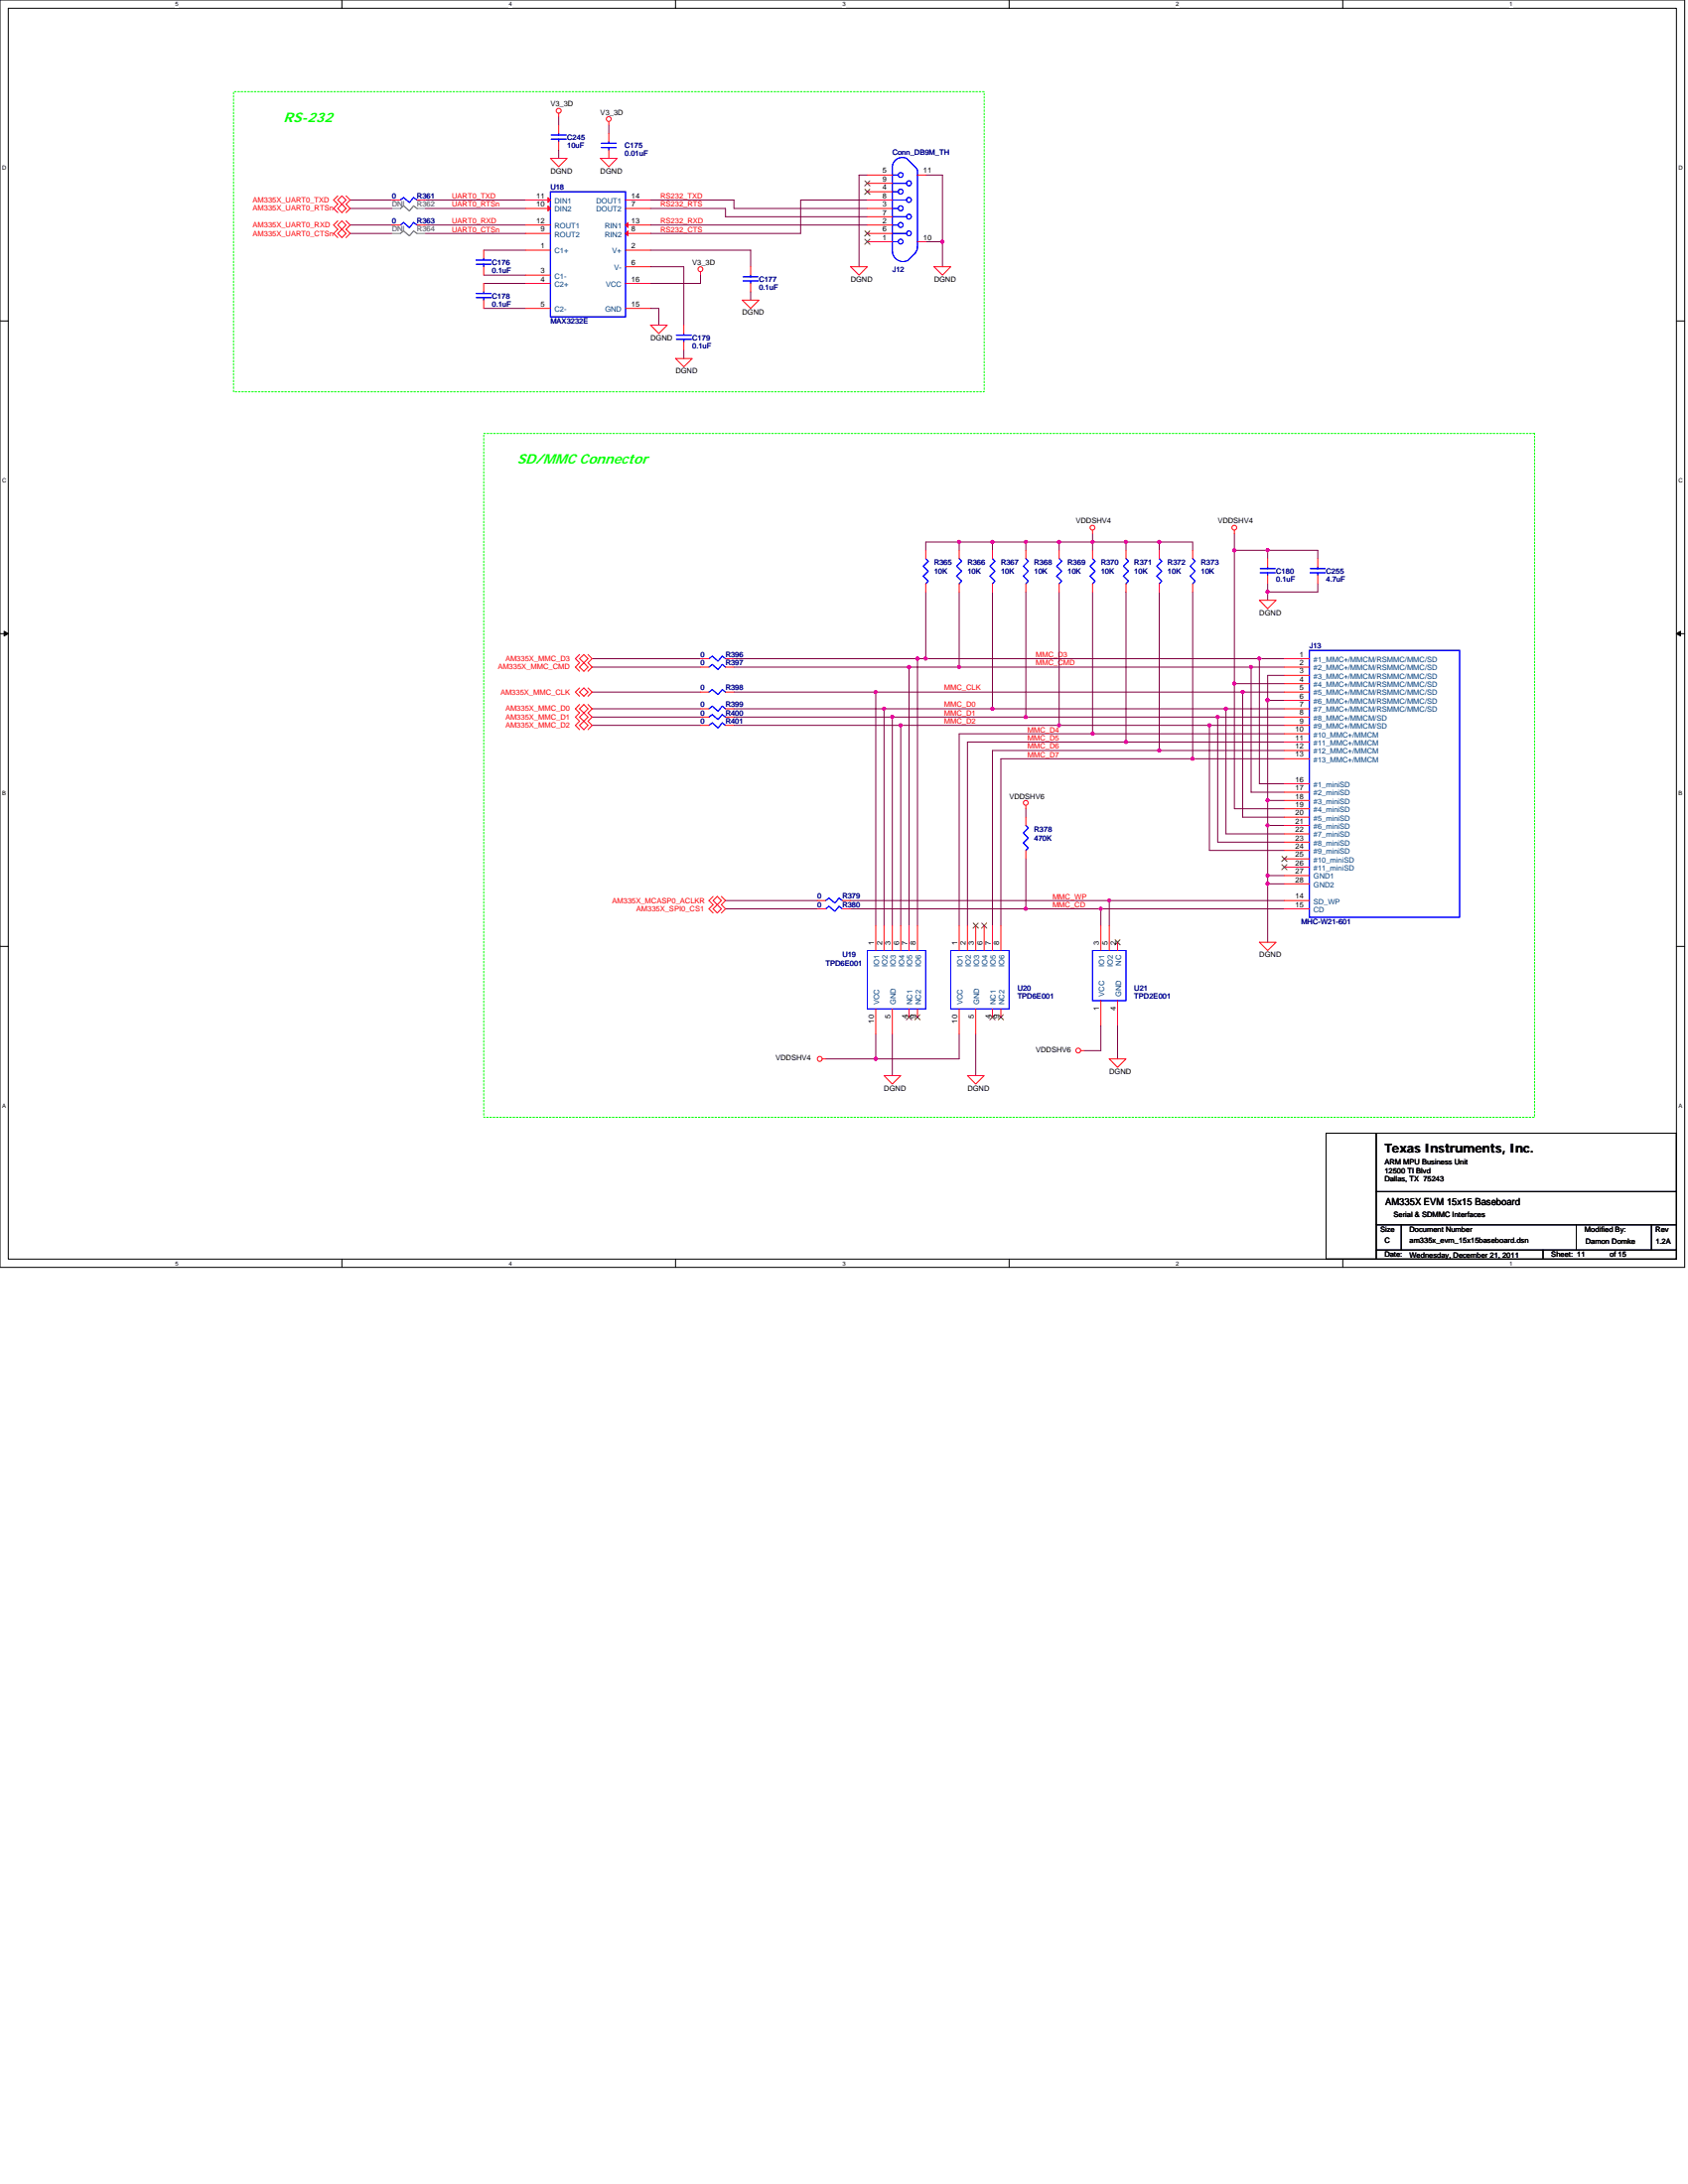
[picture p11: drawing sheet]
<svg xmlns="http://www.w3.org/2000/svg" width="216mm" height="279mm" viewBox="0 0 216 279" stroke-linecap="round" stroke-linejoin="round" font-family="sans-serif">
<path d="M0 0h215.5v162.1h-215.5zM1.1 1.1h213.3v160h-213.3z" fill="none" stroke="#000" stroke-width=".13"/>
<g fill="#fff">
<path d="M22.4 .1h.4v.9h-.4z"/>
<path d="M22.4 161.2h.4v.8h-.4z"/>
</g>
<path d="M43.7 0v1.1M43.7 161.1v1" fill="none" stroke="#000" stroke-width=".13"/>
<g fill="#fff">
<path d="M65.1 .1h.4v.9h-.4z"/>
<path d="M65.1 161.2h.4v.8h-.4z"/>
</g>
<path d="M86.4 0v1.1M86.4 161.1v1" fill="none" stroke="#000" stroke-width=".13"/>
<g fill="#fff">
<path d="M107.7 .1h.4v.9h-.4z"/>
<path d="M107.7 161.2h.4v.8h-.4z"/>
</g>
<path d="M129.1 0v1.1M129.1 161.1v1" fill="none" stroke="#000" stroke-width=".13"/>
<g fill="#fff">
<path d="M150.4 .1h.4v.9h-.4z"/>
<path d="M150.4 161.2h.4v.8h-.4z"/>
</g>
<path d="M171.7 0v1.1M171.7 161.1v1" fill="none" stroke="#000" stroke-width=".13"/>
<g fill="#fff">
<path d="M193.1 .1h.4v.9h-.4z"/>
<path d="M193.1 161.2h.4v.8h-.4z"/>
<path d="M.3 21.1h.5v.8h-.5z"/>
<path d="M214.7 21.1h.5v.8h-.5z"/>
<path d="M.3 61.1h.5v.8h-.5z"/>
<path d="M214.7 61.1h.5v.8h-.5z"/>
</g>
<path d="M0 41.1h1.1M214.4 41.1h1.1" fill="none" stroke="#000" stroke-width=".13"/>
<g fill="#fff">
<path d="M.3 101.1h.5v.8h-.5z"/>
<path d="M214.7 101.1h.5v.8h-.5z"/>
</g>
<path d="M0 81.1h1.1M214.4 81.1h1.1" fill="none" stroke="#000" stroke-width=".13"/>
<path d="M.5 80.8l.6 .3-.6 .3zM214.4 81.1l.5-.3v.6z" fill="#000" stroke="#000" stroke-width=".13"/>
<g fill="#fff">
<path d="M.3 141.1h.5v.8h-.5z"/>
<path d="M214.7 141.1h.5v.8h-.5z"/>
</g>
<path d="M0 121.1h1.1M214.4 121.1h1.1M169.6 145h44.8v16.1h-44.8zM176 145v16M176 156.7h38.4M176 159.9h38.4M176 152.4h38.4M179.2 156.7v3.2M197.4 159.9v1.1M201.6 156.7v3.2M211.2 156.7v3.2" fill="none" stroke="#000" stroke-width=".13"/>
<path d="M29.9 11.7h96v38.4h-96zM61.9 55.5h134.4v87.4h-134.4z" fill="none" stroke="#0f0" stroke-width=".13" stroke-dasharray=".2 .2"/>
<g fill="none" stroke="#800040" stroke-width=".13">
<path d="M71.5 14.9v1.1M71.5 19.2v1.1M77.9 16v1.1M44.8 25.6h5.3M44.8 28.8h5.3M44.8 26.7h5.3M44.8 29.9h5.3M54.4 29.9h12.8M54.4 28.8h12.8M54.4 25.6h12.8M54.4 26.7h12.8M61.9 35.2h5.3"/>
<path d="M61.9 36.3h5.3M61.9 39.5h5.3M61.9 32h5.3M83.2 32h12.8v2.1M83.2 34.1h4.3v7.5M83.2 39.5h1.1v2.1M83.2 25.6h10.7v1.1h17M83.2 26.7h9.6v1h18.1M83.2 28.8h27.7M89.6 35.2v1.1h-6.4M96 37.3v1.1M110.9 25.6h-8.5v4.3h-19.2"/>
<path d="M110.9 22.4h-1v11.7M118.4 22.4h2.1v8.5M118.4 30.9h2.1M120.5 30.9v3.2M87.5 44.8v1.1M118.4 75.7v8.6M122.7 69.3h4.2M122.7 69.3v1.1M122.7 69.3h-4.3v1.1M122.7 75.7v9.6M126.9 69.3h4.3v1.1M126.9 69.3v1.1"/>
<path d="M126.9 75.7v15M131.2 69.3h4.3v1.1M131.2 75.7v16M135.5 69.3h4.2M135.5 75.7v17.1M139.7 68.3v1M139.7 75.7v18.2M139.7 69.3h4.3M139.7 69.3v1.1M144 69.3h4.3M144 69.3v1.1M144 75.7v19.2"/>
<path d="M148.3 69.3h4.2v1.1M148.3 69.3v1.1M148.3 75.7v20.3M152.5 75.7v21.4M157.9 70.4v17.1M157.9 70.4h4.2M157.9 68.3v2.1M162.1 70.4v1.1M162.1 70.4h6.5v1.1M162.1 75.7v1.1M162.1 74.7v1M168.6 74.7v1h-6.5"/>
<path d="M75.7 88.5h13.9M75.7 84.3h13.9M75.7 85.3h13.9M75.7 90.7h13.9M75.7 91.7h13.9M75.7 92.8h13.9M93.9 84.3h23.4M93.9 92.8h21.3M93.9 85.3h22.4M93.9 88.5h18.1M93.9 91.7h20.2M93.9 90.7h19.2"/>
<path d="M112 88.5h46.9v16h5.4M112 88.5v29.9M113.1 90.7h13.8M113.1 90.7v27.7M114.1 91.7h17.1M114.1 91.7v26.7M115.2 92.8h20.3M115.2 92.8v25.6M116.3 85.3h6.4M116.3 85.3v33.1M117.3 84.3h1.1M117.3 84.3v34.1"/>
<path d="M118.4 84.3h42.7v16h3.2M122.7 85.3h37.3v16h4.3M126.9 90.7h29.9v16h7.5M131.2 91.7h24.5v16h8.6M135.5 92.8h19.2v16h9.6M139.7 93.9h-17v24.5M139.7 93.9h24.6M144 94.9h-20.3v23.5M144 94.9h20.3M148.3 96h-21.4v22.4M148.3 96h16M152.5 97.1h-24.5v21.3"/>
<path d="M152.5 97.1h11.8M154.7 92.8h9.6M155.7 91.7h8.6M156.8 90.7h7.5M157.9 87.5h6.4M157.9 87.5v16h6.4M158.9 88.5h5.4M160 85.3h4.3M161.1 84.3h3.2M162.1 89.6h2.2M162.1 89.6v12.8h2.2M164.3 86.4h-2.2v3.2"/>
<path d="M92.8 115.2h11.7M92.8 116.3h11.7M108.8 115.2h33.1M108.8 116.3h22.4M131.2 116.3h9.6M131.2 103.5v1M131.2 109.9v6.4M140.8 116.3v2.1M140.8 116.3h23.5M141.9 115.2h22.4M141.9 115.2v3.2M162.1 102.4v3.2"/>
<path d="M162.1 112h2.2M162.1 113.1h2.2M162.1 105.6h2.2M162.1 113.1v7.4M162.1 112v1.1M162.1 105.6v6.4M105.6 135.5h6.4M112 132.3v3.2M114.1 132.3v5.3M122.7 132.3v3.2h-10.7M124.8 132.3v5.3M140.8 131.2v3.2h-2.1"/>
<path d="M142.9 131.2v4.3"/>
</g>
<g fill="#f0f" stroke="#f0f" stroke-width=".13">
<circle cx="162.1" cy="70.4" r=".2"/>
<circle cx="162.1" cy="75.7" r=".2"/>
<circle cx="140.8" cy="116.3" r=".2"/>
<circle cx="112" cy="135.5" r=".2"/>
<circle cx="162.1" cy="113.1" r=".2"/>
<circle cx="157.9" cy="87.4" r=".2"/>
<circle cx="157.9" cy="70.4" r=".2"/>
<circle cx="162.1" cy="89.6" r=".2"/>
<circle cx="141.9" cy="115.2" r=".2"/>
<circle cx="131.2" cy="116.3" r=".2"/>
<circle cx="162.1" cy="112" r=".2"/>
<circle cx="162.1" cy="105.6" r=".2"/>
<circle cx="158.9" cy="88.5" r=".2"/>
<circle cx="112" cy="88.5" r=".2"/>
<circle cx="160" cy="85.3" r=".2"/>
<circle cx="122.7" cy="85.3" r=".2"/>
<circle cx="161.1" cy="84.3" r=".2"/>
<circle cx="118.4" cy="84.3" r=".2"/>
<circle cx="156.8" cy="90.7" r=".2"/>
<circle cx="126.9" cy="90.7" r=".2"/>
<circle cx="155.7" cy="91.7" r=".2"/>
<circle cx="131.2" cy="91.7" r=".2"/>
<circle cx="154.7" cy="92.8" r=".2"/>
<circle cx="135.5" cy="92.8" r=".2"/>
<circle cx="139.7" cy="93.9" r=".2"/>
<circle cx="148.3" cy="96" r=".2"/>
<circle cx="152.5" cy="97.1" r=".2"/>
<circle cx="144" cy="94.9" r=".2"/>
<circle cx="144" cy="69.3" r=".2"/>
<circle cx="139.7" cy="69.3" r=".2"/>
<circle cx="148.3" cy="69.3" r=".2"/>
<circle cx="131.2" cy="69.3" r=".2"/>
<circle cx="126.9" cy="69.3" r=".2"/>
<circle cx="135.5" cy="69.3" r=".2"/>
<circle cx="115.2" cy="92.8" r=".2"/>
<circle cx="114.1" cy="91.7" r=".2"/>
<circle cx="113.1" cy="90.7" r=".2"/>
<circle cx="122.7" cy="69.3" r=".2"/>
<circle cx="117.3" cy="84.3" r=".2"/>
<circle cx="116.3" cy="85.3" r=".2"/>
<circle cx="120.5" cy="30.9" r=".2"/>
<circle cx="162.1" cy="102.4" r=".2"/>
</g>
<g fill="none" stroke="#f00" stroke-width=".13">
<path d="M71.5 14.5v.4M71.5 16v1.1M71.5 18.1v1.1M77.9 15.6v.4M77.9 17.1v1M77.9 19.2v1.1M43.2 25.6l.5-.5 .6 .5-.6 .5zM43.2 25.1l-.5 .5 .5 .5-.5 .6 .5 .5M43.2 28.8l.5-.5 .6 .5-.6 .5zM43.2 28.3l-.5 .5 .5 .5-.5 .6 .5 .5M43.2 29.9l.5-.6 .6 .6-.6 .5zM43.7 26.1l.6 .6-.6 .5-.5-.5z"/>
<path d="M44.3 25.1l.5 .5-.5 .5 .5 .6-.5 .5M44.3 28.3l.5 .5-.5 .5 .5 .6-.5 .5M50.1 25.6h1.1M50.1 28.8h1.1M53.3 25.6h1.1M53.3 28.8h1.1M61.9 32v1.1M61.9 34.1v1.1M61.9 36.3v1M61.9 38.4v1.1M67.2 25.6h3.2M67.2 26.7h3.2"/>
<path d="M67.2 28.8h3.2M67.2 29.9h3.2M67.2 32h3.2M67.2 35.2h3.2M67.2 36.3h3.2M67.2 39.5h3.2M70.4 20.3h2.1l-1 1zM76.8 20.3h2.1l-1 1zM80 25.6h3.2M80 26.7h3.2M80 28.8h3.2M80 29.9h3.2"/>
<path d="M80 39.5h3.2M80 36.3h3.2M80 32h3.2M80 34.1h3.2M89.6 34.8v.4M94.9 38.4h2.2l-1.1 1.1zM96 34.1v1.1M96 36.3v1M108.8 34.1h2.1l-1 1.1zM110.9 23.5h3.2M110.9 25.6h3.2M110.9 27.7h3.2"/>
<path d="M110.9 29.9h3.2M110.9 22.4h3.2M110.9 24.5h3.2M110.9 26.7h3.2M110.9 28.8h3.2M110.9 30.9h3.2M117.3 30.9h1.1M117.3 22.4h1.1M119.5 34.1h2.1l-1.1 1.1zM83.2 41.6h2.1l-1 1.1zM86.4 45.9h2.1l-1 1zM87.5 41.6v1.1"/>
<path d="M87.5 43.7v1.1M118.4 70.4v1.1M118.4 74.7v1M122.7 70.4v1.1M122.7 74.7v1M126.9 70.4v1.1M126.9 74.7v1M131.2 70.4v1.1M131.2 74.7v1M135.5 70.4v1.1M135.5 74.7v1M139.7 67.8v.5"/>
<path d="M139.7 70.4v1.1M139.7 74.7v1M144 70.4v1.1M144 74.7v1M148.3 70.4v1.1M148.3 74.7v1M152.5 70.4v1.1M152.5 74.7v1M157.9 67.8v.5M161.1 76.8h2.1l-1.1 1.1zM162.1 71.5v1M162.1 73.6v1.1"/>
<path d="M168.6 71.5v1M168.6 73.6v1.1M74.1 88.5l.6-.5 .5 .5-.5 .6zM74.1 88l-.5 .5 .5 .6M74.1 90.1l-.5 .6 .5 .5-.5 .5 .5 .6-.5 .5 .5 .5M74.1 90.7l.6-.6 .5 .6-.5 .5zM74.1 83.7l-.5 .6 .5 .5-.5 .5 .5 .6M74.1 84.3l.6-.6 .5 .6-.5 .5zM74.1 92.8l.6-.5 .5 .5-.5 .5zM74.7 91.2l.5 .5-.5 .6M74.7 84.8l.5 .5-.5 .6-.6-.6zM74.7 91.2l-.6 .5 .6 .6"/>
<path d="M75.2 88l.5 .5-.5 .6M75.2 90.1l.5 .6-.5 .5 .5 .5-.5 .6 .5 .5-.5 .5M75.2 83.7l.5 .6-.5 .5 .5 .5-.5 .6M89.6 88.5h1.1M89.6 90.7h1.1M89.6 91.7h1.1M89.6 84.3h1.1M89.6 92.8h1.1M89.6 85.3h1.1M92.8 88.5h1.1M92.8 90.7h1.1M92.8 91.7h1.1"/>
<path d="M92.8 84.3h1.1M92.8 92.8h1.1M92.8 85.3h1.1M164.3 84.3h3.2M164.3 85.3h3.2M164.3 86.4h3.2M164.3 87.5h3.2M164.3 88.5h3.2M164.3 89.6h3.2M164.3 90.7h3.2M164.3 91.7h3.2M164.3 92.8h3.2"/>
<path d="M164.3 93.9h3.2M164.3 94.9h3.2M164.3 96h3.2M164.3 97.1h3.2M91.2 115.2l.5-.5 .6 .5-.6 .5zM91.2 114.7l-.5 .5 .5 .5-.5 .6 .5 .5M91.7 115.7l.6 .6-.6 .5-.5-.5zM92.3 114.7l.5 .5-.5 .5 .5 .6-.5 .5M104.5 115.2h1.1M104.5 116.3h1.1M107.7 115.2h1.1M107.7 116.3h1.1"/>
<path d="M112 118.4v3.2M113.1 118.4v3.2M114.1 118.4v3.2M115.2 118.4v3.2M116.3 118.4v3.2M117.3 118.4v3.2M122.7 118.4v3.2M123.7 118.4v3.2M124.8 118.4v3.2M125.9 118.4v3.2M126.9 118.4v3.2M128 118.4v3.2"/>
<path d="M131.2 103v.5M131.2 104.5v1.1M131.2 108.8v1.1M140.8 118.4v3.2M141.9 118.4v3.2M164.3 100.3h3.2M164.3 101.3h3.2M164.3 102.4h3.2M164.3 103.5h3.2M164.3 104.5h3.2M164.3 105.6h3.2M164.3 106.7h3.2"/>
<path d="M164.3 107.7h3.2M164.3 108.8h3.2M164.3 109.9h3.2M164.3 110.9h3.2M164.3 112h3.2M164.3 113.1h3.2M164.3 115.2h3.2M164.3 116.3h3.2M105.2 135.5h.4M112 129.1v3.2M113.1 137.6h2.1l-1.1 1.1zM114.1 129.1v3.2"/>
<path d="M116.3 129.1v1M117.3 129.1v1M122.7 129.1v3.2M123.7 137.6h2.2l-1.1 1.1zM124.8 129.1v3.2M126.9 129.1v1M128 129.1v1M138.2 134.4h.5M140.8 128v3.2M141.9 135.5h2.1l-1.1 1zM142.9 128v3.2M142.9 120.5v1.1"/>
<path d="M161.1 120.5h2.1l-1.1 1.1z"/>
<circle cx="71.5" cy="14.2" r=".31"/>
<circle cx="77.9" cy="15.2" r=".31"/>
<circle cx="89.6" cy="34.4" r=".32"/>
<circle cx="139.7" cy="67.5" r=".31"/>
<circle cx="157.9" cy="67.5" r=".31"/>
<circle cx="131.2" cy="102.7" r=".31"/>
<circle cx="104.8" cy="135.5" r=".32"/>
<circle cx="137.9" cy="134.4" r=".31"/>
</g>
<g fill="none" stroke="#00f" stroke-width=".13">
<path d="M70.5 17.8h1.9M70.5 17.3h1.9M71.5 17.1v.2M71.5 17.8v.3M76.9 18.9h1.9M76.9 18.3h1.9M77.9 18.1v.2M77.9 18.9v.3M53.3 25.6l-.4-.3-.5 .6-.8-.6-.4 .3M53.3 28.8l-.4-.3-.5 .6-.8-.6-.4 .3M60.9 33.8h1.9M60.9 33.3h1.9"/>
<path d="M60.9 38.1h1.9M60.9 37.5h1.9M61.9 33.1v.2M61.9 33.8v.3M61.9 37.3v.2M61.9 38.1v.3M70.4 24.5h9.6v16h-9.6zM95 35.9h2M95 35.4h2M96 35.2v.2M96 35.9v.4M114.1 30.9h.8"/>
<path d="M114.1 29.9h1.9M114.1 28.8h.8M114.1 27.7h1.9M114.1 26.7h.8M114.1 24.5h.8M114.1 25.6h1.9M114.1 23.5h1.9M114.1 22.4h.8M114.1 32.1a1.35 1.35 0 0 0 1.9 1.2M115.9 20.3a1.27 1.27 0 0 0-1.8 1.1v10.8M116 20.3l1.3 1.5v9.9M117.1 32.3l-1 1.1"/>
<path d="M117.3 31.6v.4l-.2 .3M86.5 43.4h1.9M86.5 42.9h1.9M87.5 42.7v.2M87.5 43.4v.3M118.4 71.5l.3 .3-.6 .6 .6 .7-.6 .6 .6 .6-.3 .4M122.7 71.5l.3 .3-.7 .6 .7 .7-.7 .6 .7 .6-.3 .4M126.9 71.5l.4 .3-.7 .6 .7 .7-.7 .6 .7 .6-.4 .4M131.2 71.5l.3 .3-.6 .6 .6 .7-.6 .6 .6 .6-.3 .4M135.5 71.5l.3 .3-.7 .6 .7 .7-.7 .6 .7 .6-.3 .4M139.7 71.5l.4 .3-.7 .6 .7 .7-.7 .6 .7 .6-.4 .4M144 71.5l.3 .3-.6 .6 .6 .7-.6 .6 .6 .6-.3 .4"/>
<path d="M148.3 71.5l.3 .3-.6 .6 .6 .7-.6 .6 .6 .6-.3 .4M152.5 71.5l.4 .3-.7 .6 .7 .7-.7 .6 .7 .6-.4 .4M161.2 73.3h1.9M161.2 72.7h1.9M162.1 72.5v.2M162.1 73.3v.3M167.6 73.3h1.9M167.6 72.7h1.9M168.6 72.5v.2M168.6 73.3v.3M92.8 88.5l-.4-.3-.6 .7-.7-.7-.4 .3M92.8 90.7l-.4-.4-.6 .7-.7-.7-.4 .4"/>
<path d="M92.8 91.7l-.4-.3-.6 .7-.7-.7-.4 .3M92.8 84.3l-.4-.4-.6 .7-.7-.7-.4 .4M92.8 92.8l-.4-.3-.6 .6-.7-.6-.4 .3M92.8 85.3l-.4-.3-.6 .7-.7-.7-.4 .3M167.5 83.2h19.2v34.1h-19.2zM105.6 115.2l.4-.3 .8 .6 .5-.6 .4 .3M105.6 116.3l.4-.3 .8 .6 .5-.6 .4 .3M131.2 105.6l.3 .3-.6 .7 .6 .6-.6 .6 .6 .7-.3 .3M110.9 121.6h7.5v7.5h-7.5zM121.6 121.6h7.5v7.5h-7.5zM139.7 121.6h4.3v6.4h-4.3z"/>
<circle cx="115.2" cy="28.8" r=".32"/>
<circle cx="115.2" cy="26.6" r=".32"/>
<circle cx="115.2" cy="30.9" r=".31"/>
<circle cx="115.2" cy="24.5" r=".31"/>
<circle cx="115.2" cy="22.4" r=".31"/>
<circle cx="116.2" cy="23.5" r=".32"/>
<circle cx="116.3" cy="27.7" r=".31"/>
<circle cx="116.3" cy="29.9" r=".31"/>
<circle cx="116.3" cy="25.6" r=".31"/>
</g>
<g fill="none" stroke="#804000" stroke-width=".13">
<path d="M110.6 23.1l.7 .7M110.6 29.5l.7 .7M110.6 24.2l.7 .7M110.6 30.6l.7 .7M111.3 23.1l-.7 .7M111.3 29.5l-.7 .7M111.3 24.2l-.7 .7M111.3 30.6l-.7 .7M124.5 118.1l.6 .6M125.1 118.1l-.6 .6M125.6 118.1l.6 .6M126.2 118.1l-.7 .6"/>
<path d="M164 109.6l.6 .6M164 110.6l.6 .7M164.6 109.6l-.7 .6M164.6 110.6l-.7 .7M116 129.8l.6 .7M116.6 129.8l-.7 .7M117 129.8l.7 .7M117.7 129.8l-.7 .7M126.6 129.8l.7 .7M127.3 129.8l-.7 .7M127.7 129.8l.7 .7M128.3 129.8l-.6 .7"/>
<path d="M142.6 120.2l.7 .7M143.3 120.2l-.7 .7"/>
</g>
<g fill="#f00" stroke="#f00" stroke-width=".13">
<path d="M70.1 25.3l.3 .3-.3 .3z"/>
<path d="M70.1 26.4l.3 .3-.3 .3z"/>
<path d="M80.3 28.5v.6l-.3-.3z"/>
<path d="M80.3 29.5v.7l-.3-.3z"/>
</g>
<path d="M50.1 26.7h1.1l.4-.4 .8 .7 .5-.7 .4 .4h1.1M50.1 29.9h1.1l.4-.4 .8 .7 .5-.7 .4 .4h1.1" fill="none" stroke="#808080" stroke-width=".13"/>
<g font-size="1.8" fill="#0f0">
<text x="36.3" y="15.6">RS-232</text>
<text x="66.1" y="59.3">SD/MMC Connector</text>
</g>
<text font-size="1.6" x="177.1" y="147.4">Texas Instruments, Inc.</text>
<text font-size="1.3" x="177.2" y="154.1">AM335X EVM 15x15 Baseboard</text>
<g font-size="1">
<text x="70.4" y="13.6">V3_3D</text>
<text x="76.8" y="14.7">V3_3D</text>
<text x="70.4" y="22.2">DGND</text>
<text x="76.8" y="22.2">DGND</text>
<text x="112.9" y="23.2">9</text>
<text x="112.9" y="22.2">5</text>
<text x="118.1" y="22.2">11</text>
<text x="68.6" y="25.4">11</text>
<text x="68.6" y="26.4">10</text>
<text x="68.6" y="28.6">12</text>
<text x="69.1" y="29.6">9</text>
<text x="80.8" y="25.4">14</text>
<text x="80.8" y="26.4">7</text>
<text x="80.8" y="28.6">13</text>
<text x="80.8" y="29.6">8</text>
<text x="112.9" y="25.4">8</text>
<text x="112.9" y="27.5">7</text>
<text x="112.9" y="29.6">6</text>
<text x="112.9" y="24.3">4</text>
<text x="112.9" y="26.4">3</text>
<text x="112.9" y="28.6">2</text>
<text x="69.1" y="31.8">1</text>
<text x="69.1" y="35">3</text>
<text x="80.8" y="33.9">6</text>
<text x="80.8" y="31.8">2</text>
<text x="88.5" y="33.9">V3_3D</text>
<text x="112.9" y="30.7">1</text>
<text x="118.1" y="30.7">10</text>
<text x="69.1" y="36">4</text>
<text x="69.1" y="39.2">5</text>
<text x="80.8" y="39.2">15</text>
<text x="80.8" y="36">16</text>
<text x="94.9" y="40.3">DGND</text>
<text x="108.8" y="36">DGND</text>
<text x="119.5" y="36">DGND</text>
<text x="83.2" y="43.5">DGND</text>
<text x="86.4" y="47.8">DGND</text>
<text x="137.6" y="67">VDDSHV4</text>
<text x="155.7" y="67">VDDSHV4</text>
<text x="161.1" y="78.7">DGND</text>
<text x="166.2" y="84">1</text>
<text x="166.2" y="85.1">2</text>
<text x="166.2" y="86.2">3</text>
<text x="166.2" y="87.2">4</text>
<text x="166.2" y="88.3">5</text>
<text x="166.2" y="89.4">6</text>
<text x="165.7" y="93.6">10</text>
<text x="165.7" y="94.7">11</text>
<text x="165.7" y="95.8">12</text>
<text x="166.2" y="90.4">7</text>
<text x="166.2" y="91.5">8</text>
<text x="166.2" y="92.6">9</text>
<text x="165.7" y="96.8">13</text>
<text x="165.7" y="100">16</text>
<text x="165.7" y="101.1">17</text>
<text x="129.1" y="102.2">VDDSHV6</text>
<text x="165.7" y="102.2">18</text>
<text x="165.7" y="103.2">19</text>
<text x="165.7" y="104.3">20</text>
<text x="165.7" y="105.4">21</text>
<text x="165.7" y="106.4">22</text>
<text x="165.7" y="107.5">23</text>
<text x="165.7" y="108.6">24</text>
<text x="165.7" y="109.6">25</text>
<text x="165.7" y="110.7">26</text>
<text x="165.7" y="111.8">27</text>
<text x="165.7" y="112.8">28</text>
<text x="165.7" y="115">14</text>
<text x="165.7" y="116">15</text>
<text x="111.8" y="120.9" transform="rotate(-90 111.8 120.9)">1</text>
<text x="112.8" y="120.9" transform="rotate(-90 112.8 120.9)">2</text>
<text x="113.9" y="120.9" transform="rotate(-90 113.9 120.9)">3</text>
<text x="115" y="120.9" transform="rotate(-90 115 120.9)">6</text>
<text x="116" y="120.9" transform="rotate(-90 116 120.9)">7</text>
<text x="117.1" y="120.9" transform="rotate(-90 117.1 120.9)">8</text>
<text x="122.4" y="120.9" transform="rotate(-90 122.4 120.9)">1</text>
<text x="123.5" y="120.9" transform="rotate(-90 123.5 120.9)">2</text>
<text x="124.6" y="120.9" transform="rotate(-90 124.6 120.9)">3</text>
<text x="125.6" y="120.9" transform="rotate(-90 125.6 120.9)">6</text>
<text x="126.7" y="120.9" transform="rotate(-90 126.7 120.9)">7</text>
<text x="127.8" y="120.9" transform="rotate(-90 127.8 120.9)">8</text>
<text x="140.6" y="120.9" transform="rotate(-90 140.6 120.9)">3</text>
<text x="141.6" y="120.9" transform="rotate(-90 141.6 120.9)">5</text>
<text x="142.7" y="120.9" transform="rotate(-90 142.7 120.9)">2</text>
<text x="161.1" y="122.4">DGND</text>
<text x="111.8" y="130.9" transform="rotate(-90 111.8 130.9)">10</text>
<text x="113.9" y="130.3" transform="rotate(-90 113.9 130.3)">5</text>
<text x="116" y="130.3" transform="rotate(-90 116 130.3)">4</text>
<text x="117.1" y="130.3" transform="rotate(-90 117.1 130.3)">9</text>
<text x="122.4" y="130.9" transform="rotate(-90 122.4 130.9)">10</text>
<text x="124.6" y="130.3" transform="rotate(-90 124.6 130.3)">5</text>
<text x="126.7" y="130.3" transform="rotate(-90 126.7 130.3)">4</text>
<text x="127.8" y="130.3" transform="rotate(-90 127.8 130.3)">9</text>
<text x="140.6" y="129.3" transform="rotate(-90 140.6 129.3)">1</text>
<text x="142.7" y="129.3" transform="rotate(-90 142.7 129.3)">4</text>
<text x="99.2" y="135.7">VDDSHV4</text>
<text x="132.5" y="134.6">VDDSHV6</text>
<text x="141.9" y="137.4">DGND</text>
<text x="113.1" y="139.5">DGND</text>
<text x="123.7" y="139.5">DGND</text>
<text x="177.1" y="149">ARM MPU Business Unit</text>
<text x="177.1" y="150.1">12500 TI Blvd</text>
<text x="177.1" y="151.2">Dallas, TX 75243</text>
<text x="178.2" y="155.7">Serial &amp; SDMMC Interfaces</text>
<text x="176.6" y="157.5">Size</text>
<text x="177.1" y="160.8">Date:</text>
<text x="177.1" y="159">C</text>
<text x="180.3" y="157.5">Document Number</text>
<text x="180.3" y="160.9">Wednesday, December 21, 2011</text>
<text x="180.3" y="159">am335x_evm_15x15baseboard.dsn</text>
<text x="198.4" y="160.8">Sheet: 11</text>
<text x="202.7" y="157.5">Modified By:</text>
<text x="202.8" y="159.2">Damon Domke</text>
<text x="205.9" y="160.8">of 15</text>
<text x="211.8" y="157.6">Rev</text>
<text x="211.8" y="159.2">1.2A</text>
</g>
<g font-size="1" fill="#000080">
<text x="72.5" y="17.9">C245</text>
<text x="72.5" y="19">10uF</text>
<text x="79.9" y="19">C175</text>
<text x="79.9" y="19.9">0.01uF</text>
<text x="114.1" y="19.8">Conn_DB9M_TH</text>
<text x="50.1" y="25.4">0</text>
<text x="50.1" y="28.6">0</text>
<text x="53.3" y="25.4">R361</text>
<text x="53.3" y="28.6">R363</text>
<text x="70.4" y="24.3">U18</text>
<text x="62.9" y="33.9">C176</text>
<text x="62.9" y="35">0.1uF</text>
<text x="114.1" y="34.8">J12</text>
<text x="62.9" y="38.2">C178</text>
<text x="62.9" y="39.2">0.1uF</text>
<text x="70.4" y="41.4">MAX3232E</text>
<text x="97.1" y="36">C177</text>
<text x="97.1" y="37.1">0.1uF</text>
<text x="88.5" y="43.5">C179</text>
<text x="88.5" y="44.6">0.1uF</text>
<text x="119.5" y="72.3">R365</text>
<text x="119.5" y="73.4">10K</text>
<text x="123.7" y="72.3">R366</text>
<text x="123.7" y="73.4">10K</text>
<text x="128" y="72.3">R367</text>
<text x="128" y="73.4">10K</text>
<text x="132.3" y="72.3">R368</text>
<text x="132.3" y="73.4">10K</text>
<text x="136.5" y="72.3">R369</text>
<text x="136.5" y="73.4">10K</text>
<text x="140.8" y="72.3">R370</text>
<text x="140.8" y="73.4">10K</text>
<text x="145.1" y="72.3">R371</text>
<text x="145.1" y="73.4">10K</text>
<text x="149.4" y="72.3">R372</text>
<text x="149.4" y="73.4">10K</text>
<text x="153.6" y="72.3">R373</text>
<text x="153.6" y="73.4">10K</text>
<text x="163.2" y="73.4">C180</text>
<text x="163.2" y="74.4">0.1uF</text>
<text x="169.6" y="73.4">C255</text>
<text x="169.6" y="74.4">4.7uF</text>
<text x="167.5" y="83">J13</text>
<text x="89.6" y="88.3">0</text>
<text x="89.6" y="84.1">0</text>
<text x="89.6" y="85.1">0</text>
<text x="92.8" y="88.3">R398</text>
<text x="92.8" y="84.1">R396</text>
<text x="92.8" y="85.1">R397</text>
<text x="89.6" y="90.4">0</text>
<text x="89.6" y="91.5">0</text>
<text x="89.6" y="92.6">0</text>
<text x="92.8" y="90.4">R399</text>
<text x="92.8" y="91.5">R400</text>
<text x="92.8" y="92.6">R401</text>
<text x="132.3" y="106.4">R378</text>
<text x="132.3" y="107.5">470K</text>
<text x="104.5" y="115">0</text>
<text x="104.5" y="116.1">0</text>
<text x="107.7" y="115">R379</text>
<text x="107.7" y="116.1">R380</text>
<text x="166.4" y="118.2">MHC-W21-601</text>
<text x="105.6" y="123.5">TPD6E001</text>
<text x="107.7" y="122.4">U19</text>
<text x="130.1" y="126.7">U20</text>
<text x="130.1" y="127.8">TPD6E001</text>
<text x="145.1" y="126.7">U21</text>
<text x="145.1" y="127.8">TPD2E001</text>
</g>
<g font-size="1" fill="#f00">
<text x="32.3" y="25.9">AM335X_UART0_TXD</text>
<text x="32.3" y="29.1">AM335X_UART0_RXD</text>
<text x="32.3" y="27">AM335X_UART0_RTSn</text>
<text x="57.8" y="28.6">UART0_RXD</text>
<text x="57.8" y="25.4">UART0_TXD</text>
<text x="57.8" y="29.7">UART0_CTSn</text>
<text x="57.8" y="26.5">UART0_RTSn</text>
<text x="84.5" y="28.6">RS232_RXD</text>
<text x="84.5" y="25.4">RS232_TXD</text>
<text x="84.5" y="26.5">RS232_RTS</text>
<text x="84.5" y="29.7">RS232_CTS</text>
<text x="32.3" y="30.2">AM335X_UART0_CTSn</text>
<text x="63.7" y="85.6">AM335X_MMC_CMD</text>
<text x="64" y="88.9">AM335X_MMC_CLK</text>
<text x="64.6" y="84.6">AM335X_MMC_D3</text>
<text x="120.8" y="88.3">MMC_CLK</text>
<text x="132.5" y="85.1">MMC_CMD</text>
<text x="132.5" y="84.1">MMC_D3</text>
<text x="64.6" y="92.1">AM335X_MMC_D1</text>
<text x="64.6" y="91">AM335X_MMC_D0</text>
<text x="64.6" y="93.1">AM335X_MMC_D2</text>
<text x="120.8" y="92.6">MMC_D2</text>
<text x="120.8" y="91.5">MMC_D1</text>
<text x="120.8" y="90.5">MMC_D0</text>
<text x="131.4" y="95.8">MMC_D6</text>
<text x="131.4" y="94.7">MMC_D5</text>
<text x="131.4" y="93.7">MMC_D4</text>
<text x="131.4" y="96.9">MMC_D7</text>
<text x="78.3" y="115.5">AM335X_MCASP0_ACLKR</text>
<text x="81.4" y="116.6">AM335X_SPI0_CS1</text>
<text x="134.6" y="115">MMC_WP</text>
<text x="134.6" y="116.1">MMC_CD</text>
</g>
<g font-size="1" fill="#808080">
<text x="50.1" y="26.4">DNI</text>
<text x="50.1" y="29.6">DNI</text>
<text x="53.3" y="26.4">R362</text>
<text x="53.3" y="29.6">R364</text>
</g>
<g font-size="1" fill="#004080">
<text x="70.9" y="26">DIN1</text>
<text x="70.9" y="27.1">DIN2</text>
<text x="70.9" y="29.2">ROUT1</text>
<text x="76.3" y="26">DOUT1</text>
<text x="76.3" y="27.1">DOUT2</text>
<text x="77.3" y="29.2">RIN1</text>
<text x="70.9" y="30.3">ROUT2</text>
<text x="70.9" y="32.4">C1+</text>
<text x="70.9" y="35.6">C1-</text>
<text x="77.3" y="30.3">RIN2</text>
<text x="78.3" y="32.4">V+</text>
<text x="78.5" y="34.5">V-</text>
<text x="70.9" y="36.7">C2+</text>
<text x="70.9" y="39.9">C2-</text>
<text x="77.4" y="39.9">GND</text>
<text x="77.5" y="36.7">VCC</text>
<text x="168" y="84.7">#1_MMC+/MMCM/RSMMC/MMC/SD</text>
<text x="168" y="85.8">#2_MMC+/MMCM/RSMMC/MMC/SD</text>
<text x="168" y="86.8">#3_MMC+/MMCM/RSMMC/MMC/SD</text>
<text x="168" y="87.9">#4_MMC+/MMCM/RSMMC/MMC/SD</text>
<text x="168" y="89">#5_MMC+/MMCM/RSMMC/MMC/SD</text>
<text x="168" y="90">#6_MMC+/MMCM/RSMMC/MMC/SD</text>
<text x="168" y="91.1">#7_MMC+/MMCM/RSMMC/MMC/SD</text>
<text x="168" y="92.2">#8_MMC+/MMCM/SD</text>
<text x="168" y="93.2">#9_MMC+/MMCM/SD</text>
<text x="168" y="94.3">#10_MMC+/MMCM</text>
<text x="168" y="95.4">#11_MMC+/MMCM</text>
<text x="168" y="96.4">#12_MMC+/MMCM</text>
<text x="168" y="97.5">#13_MMC+/MMCM</text>
<text x="168" y="100.7">#1_miniSD</text>
<text x="168" y="101.8">#2_miniSD</text>
<text x="168" y="102.8">#3_miniSD</text>
<text x="168" y="103.9">#4_miniSD</text>
<text x="168" y="105">#5_miniSD</text>
<text x="168" y="106">#6_miniSD</text>
<text x="168" y="107.1">#7_miniSD</text>
<text x="168" y="108.2">#8_miniSD</text>
<text x="168" y="109.2">#9_miniSD</text>
<text x="168" y="110.3">#10_miniSD</text>
<text x="168" y="111.4">#11_miniSD</text>
<text x="168" y="112.4">GND1</text>
<text x="168" y="113.5">GND2</text>
<text x="168" y="115.6">SD_WP</text>
<text x="168" y="116.7">CD</text>
<text x="112.5" y="123.7" transform="rotate(-90 112.5 123.7)">IO1</text>
<text x="113.5" y="123.7" transform="rotate(-90 113.5 123.7)">IO2</text>
<text x="114.6" y="123.7" transform="rotate(-90 114.6 123.7)">IO3</text>
<text x="115.7" y="123.7" transform="rotate(-90 115.7 123.7)">IO4</text>
<text x="116.7" y="123.7" transform="rotate(-90 116.7 123.7)">IO5</text>
<text x="117.8" y="123.7" transform="rotate(-90 117.8 123.7)">IO6</text>
<text x="123.1" y="123.7" transform="rotate(-90 123.1 123.7)">IO1</text>
<text x="124.2" y="123.7" transform="rotate(-90 124.2 123.7)">IO2</text>
<text x="125.2" y="123.7" transform="rotate(-90 125.2 123.7)">IO3</text>
<text x="126.3" y="123.7" transform="rotate(-90 126.3 123.7)">IO4</text>
<text x="127.4" y="123.7" transform="rotate(-90 127.4 123.7)">IO5</text>
<text x="128.5" y="123.7" transform="rotate(-90 128.5 123.7)">IO6</text>
<text x="141.2" y="123.7" transform="rotate(-90 141.2 123.7)">IO1</text>
<text x="142.3" y="123.7" transform="rotate(-90 142.3 123.7)">IO2</text>
<text x="143.4" y="123.5" transform="rotate(-90 143.4 123.5)">NC</text>
<text x="112.5" y="128.5" transform="rotate(-90 112.5 128.5)">VCC</text>
<text x="114.6" y="128.5" transform="rotate(-90 114.6 128.5)">GND</text>
<text x="116.7" y="128.5" transform="rotate(-90 116.7 128.5)">NC1</text>
<text x="117.8" y="128.5" transform="rotate(-90 117.8 128.5)">NC2</text>
<text x="123.1" y="128.5" transform="rotate(-90 123.1 128.5)">VCC</text>
<text x="125.2" y="128.5" transform="rotate(-90 125.2 128.5)">GND</text>
<text x="127.4" y="128.5" transform="rotate(-90 127.4 128.5)">NC1</text>
<text x="128.5" y="128.5" transform="rotate(-90 128.5 128.5)">NC2</text>
<text x="141.2" y="127.5" transform="rotate(-90 141.2 127.5)">VCC</text>
<text x="143.4" y="127.5" transform="rotate(-90 143.4 127.5)">GND</text>
</g>
<g font-size=".8">
<text x="22.4" y=".8">5</text>
<text x="65.1" y=".8">4</text>
<text x="107.7" y=".8">3</text>
<text x="150.4" y=".8">2</text>
<text x="193.1" y=".8">1</text>
<text x=".3" y="21.7">D</text>
<text x="214.7" y="21.7">D</text>
<text x=".3" y="61.7">C</text>
<text x="214.7" y="61.7">C</text>
<text x=".3" y="101.7">B</text>
<text x="214.7" y="101.7">B</text>
<text x=".3" y="141.8">A</text>
<text x="214.7" y="141.8">A</text>
<text x="22.4" y="161.9">5</text>
<text x="65.1" y="161.9">4</text>
<text x="107.7" y="161.9">3</text>
<text x="150.4" y="161.9">2</text>
<text x="193.1" y="161.9">1</text>
</g>
</svg>
